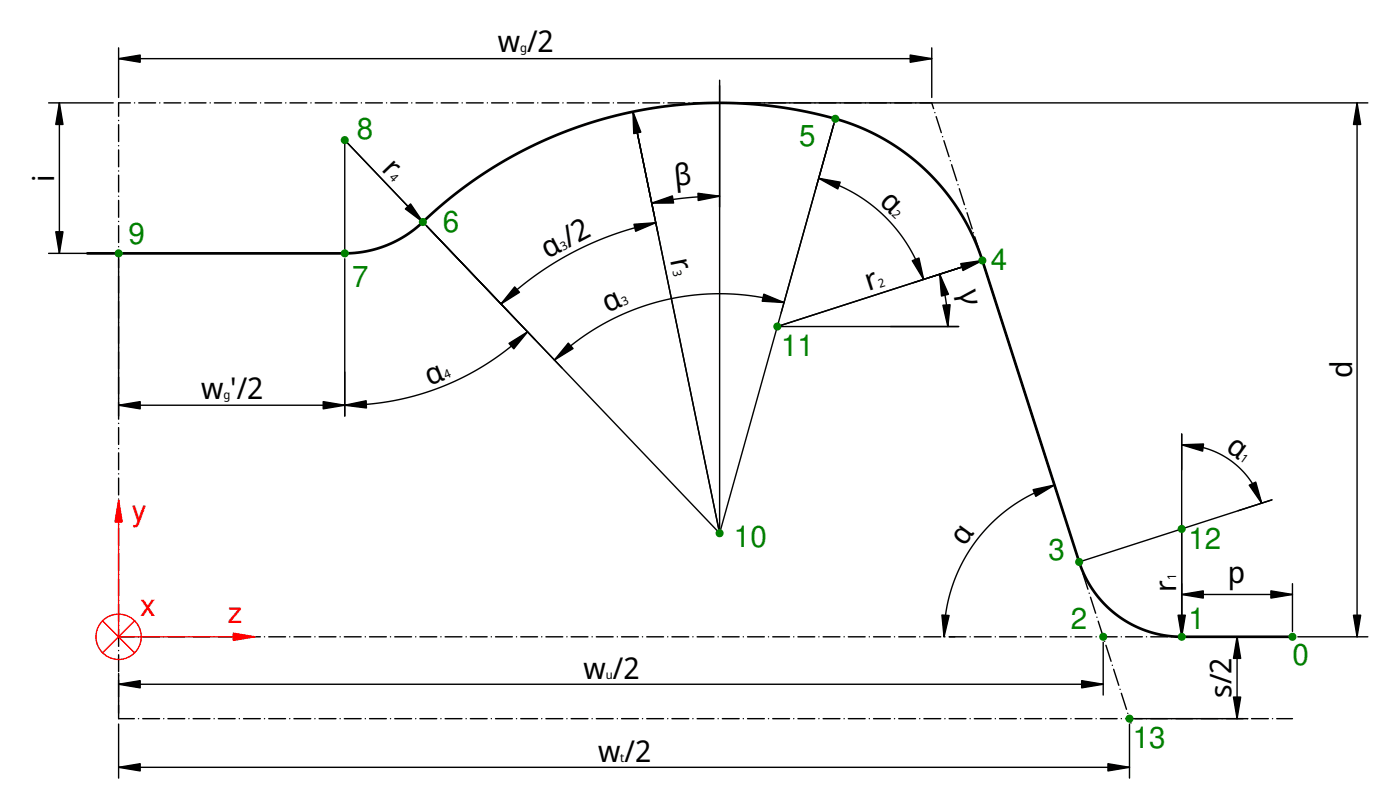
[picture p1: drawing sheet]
<svg xmlns="http://www.w3.org/2000/svg" width="130mm" height="75mm" viewBox="0 0 130 75" stroke-linecap="round" stroke-linejoin="round" font-family="sans-serif">
<g fill="none" stroke="#000" stroke-width=".13">
<path d="M4.5 9.6h6M5.5 9.6v13.9M11 4.4v4.7M11 11.2h.1M11 11.6v1.5M11 13.5h.1M11 13.9v1.6M11 15.9h.1M11 16.3v1.5M11 18.2h.1M11 18.6v1.6M11 5.4h75.6"/>
<path d="M12.1 9.6h-1.1v1.2M12.5 9.6h.1M12.9 9.6h1.6M14.9 9.6h.1M15.2 9.6h1.6M17.2 9.6h.1M17.6 9.6h1.6M19.5 9.6h.1M19.9 9.6h1.6M21.9 9.6h.1M22.3 9.6h1.5M24.2 9.6h.1"/>
<path d="M24.6 9.6h1.6M26.6 9.6h.1M27 9.6h1.5M28.9 9.6h.1M29.3 9.6h1.6M31.3 9.6h.1M31.6 9.6h1.6M33.6 9.6h.1M34 9.6h1.6M35.9 9.6h.1M36.3 9.6h1.6M38.3 9.6h.1"/>
<path d="M38.7 9.6h1.5M40.6 9.6h.1M41 9.6h1.6M43 9.6h.1M43.4 9.6h1.5M45.3 9.6h.1M45.7 9.6h1.6M47.7 9.6h.1M48.1 9.6h1.5M50 9.6h.1M50.4 9.6h1.6M52.3 9.6h.1"/>
<path d="M52.7 9.6h1.6M54.7 9.6h.1M55.1 9.6h1.5M57 9.6h.1M57.4 9.6h1.6M58.9 10.4l8 39.1M59.4 9.6h.1M59.8 9.6h1.5M61.7 9.6h.1M62.1 9.6h1.6M64.1 9.6h.1M64.5 9.6h1.5"/>
<path d="M66.4 9.6h.1M66.8 9.6h60.4M66.9 18.2l-3.2 .2-3.1 .5M66.9 7.5v42M77.5 11.5l-4.9 17.6M77.7 11l-10.8 38.5M86.6 9.6l.2 .5M86.6 4.4v4.7M86.9 10.5h.1M87 10.8l.5 1.5M87.6 12.7h.1M87.8 13.1l.4 1.5"/>
<path d="M88.4 14.9h.1M88.5 15.3l.5 1.5M89.1 17.2h.1M89.2 17.5l.5 1.5M89.8 19.4h.1M89.9 19.8l.5 1.4M126.2 9.6v49.5M4.5 23.5h6M11 20.6h.1M11 21v1.5M11 22.9h.1M11 23.3v15.6"/>
<path d="M11 39.3h.1M11 39.7v1.6M32.1 23.5v-10.5l34.8 36.5M32.1 24v14.6M49.1 30.8l-1.4 1.2-1.4 1.1-1.6 1-1.5 .9-1.7 .7-1.6 .7-1.7 .5-1.8 .3-2 .3-2 .1h-21.4M61 20.7l-2 .5-2 .6-1.9 .8-1.9 .9-1.7 1-1.8 1.1-1.6 1.3-1.5 1.3M72.9 28.1l-2.8-.6-2.9-.2-2.8 .1-2.9 .5-2.7 .9-2.6 1.2-2.4 1.6-2.2 1.8M90.5 21.6h.1M90.6 22l.5 1.5M91.2 23.8v.1M91.4 24.2l.4 1.5M91.9 26.1h.1"/>
<path d="M92.1 26.5l.4 1.4M92.7 28.3h.1M92.8 28.7l.5 1.5M93.4 30.5v.1M93.5 30.9l.5 1.5M94.1 32.8h.1M94.2 33.2l.5 1.4M94.8 35h.1M94.9 35.4l.5 1.5M95.5 37.2h.1M95.7 37.6l.4 1.5M96.3 39.5h.1"/>
<path d="M96.4 39.8l.5 1.5M11 41.7h.1M11 42.1v1.5M11 44h.1M11 44.4v1.6M11 46.4h.1M11 46.7v1.6M11 48.7h.1M11 49.1v1.6M11 51v.1M11 51.4v1.6M11 53.4h.1"/>
<path d="M11 53.8v1.5M11 55.7h.1M11 56.1v1.6M11 58.1h.1M11 58.5v1.5M11 59.1h1.5M12.9 59.1h.1M13.3 59.1h1.5M15.2 59.1h.1M15.6 59.1h1.6M17.6 59.1h.1M18 59.1h1.5"/>
<path d="M19.9 59.1h.1M20.3 59.1h1.6M22.2 59.1h.1M22.6 59.1h1.6M24.6 59.1h.1M25 59.1h1.5M26.9 59.1h.1M27.3 59.1h1.6M29.3 59.1h.1M29.7 59.1h1.5M31.6 59.1h.1M32 59.1h1.6"/>
<path d="M34 59.1h.1M34.4 59.1h1.5M36.3 59.1h.1M36.7 59.1h1.6M38.6 59.1h.1M39 59.1h1.6M41 59.1h.1M41.4 59.1h1.6M43.3 59.1h.1M43.7 59.1h1.6M45.7 59.1h.1M46.1 59.1h1.5"/>
<path d="M48 59.1h.1M48.4 59.1h1.6M50.4 59.1h.1M50.8 59.1h1.5M52.7 59.1h.1M53.1 59.1h1.6M55.1 59.1h.1M55.4 59.1h1.6M57.4 59.1h.1M57.8 59.1h1.6M59.7 59.1h.1M60.1 59.1h1.6"/>
<path d="M62.1 59.1h.1M62.5 59.1h1.5M64.4 59.1h.1M64.8 59.1h1.6M66.8 59.1h.1M67.2 59.1h1.5M69.1 59.1h.1M69.5 59.1h1.6M71.5 59.1h.1M71.9 59.1h1.5M73.8 59.1h.1M74.2 59.1h1.6"/>
<path d="M76.1 59.1h.1M76.5 59.1h1.6M78.5 59.1h.1M78.9 59.1h1.5M80.8 59.1h.1M81.2 59.1h1.6M83.2 59.1h.1M83.6 59.1h1.5M85.5 59.1h.1M85.9 59.1h1.6M87.9 59.1h.1M88.3 59.1h1.5"/>
<path d="M90.2 59.1h.1M90.6 59.1h1.6M92.5 59.1h.1M92.9 59.1h1.6M94.9 59.1h.1M95.3 59.1h1.5M97 41.7h.1M97.1 42.1l.5 1.5M97.2 59.1h.1M97.6 59.1h1.6M97.7 43.9h.1M97.8 44.3l.5 1.5"/>
<path d="M98.4 46.2h.1M98.5 46.5l.5 1.5M99.1 48.4h.1M99.2 48.8l.5 1.5M99.6 59.1h.1M99.8 50.6h.1M100 51l.4 1.5M100 59.1h1.5M100.6 52.9h.1M100.7 53.2l.5 1.5M101.3 55.1h.1M101.4 55.5l.5 1.5"/>
<path d="M101.9 59.1h.1M102 57.3h.1M102.1 57.7l.5 1.5M102.3 59.1h1.6M102.6 59.6v5M102.7 59.6h.1M102.8 59.9l.5 1.5M104.3 59.1h.1M104.7 59.1h1.5M106.6 59.1h.1M107 59.1h1.6M108.9 59.1h.1"/>
<path d="M109.3 59.1h6.7M115 59.1v7.7M116.4 59.1h1.5M118.3 59.1h.1M118.7 59.1h1.5M120.7 59.1h6.5M11 60.4h.1M11 60.8v1.6M11 62.6v4.2h1.5M11 67.3v5M11 71.3h94M11 63.6h91.6"/>
<path d="M12.9 66.8h.1M13.3 66.8h1.5M15.2 66.8h.1M15.6 66.8h1.6M17.6 66.8h.1M18 66.8h1.5M19.9 66.8h.1M20.3 66.8h1.6M22.2 66.8h.1M22.6 66.8h1.6M24.6 66.8h.1M25 66.8h1.5"/>
<path d="M26.9 66.8h.1M27.3 66.8h1.6M29.3 66.8h.1M29.7 66.8h1.5M31.6 66.8h.1M32 66.8h1.6M34 66.8h.1M34.4 66.8h1.5M36.3 66.8h.1M36.7 66.8h1.6M38.6 66.8h.1M39 66.8h1.6"/>
<path d="M41 66.8h.1M41.4 66.8h1.6M43.3 66.8h.1M43.7 66.8h1.6M45.7 66.8h.1M46.1 66.8h1.5M48 66.8h.1M48.4 66.8h1.6M50.4 66.8h.1M50.8 66.8h1.5M52.7 66.8h.1M53.1 66.8h1.6"/>
<path d="M55.1 66.8h.1M55.4 66.8h1.6M57.4 66.8h.1M57.8 66.8h1.6M59.7 66.8h.1M60.1 66.8h1.6M62.1 66.8h.1M62.5 66.8h1.5M64.4 66.8h.1M64.8 66.8h1.6M66.8 66.8h.1M67.2 66.8h1.5"/>
<path d="M69.1 66.8h.1M69.5 66.8h1.6M71.5 66.8h.1M71.9 66.8h1.5M73.8 66.8h.1M74.2 66.8h1.6M76.1 66.8h.1M76.5 66.8h1.6M78.5 66.8h.1M78.9 66.8h1.5M80.8 66.8h.1M81.2 66.8h1.6"/>
<path d="M83.2 66.8h.1M83.6 66.8h1.5M85.5 66.8h.1M85.9 66.8h1.6M87.9 66.8h.1M88.3 66.8h1.5M90.2 66.8h.1M90.6 66.8h1.6M92.5 66.8h.1M92.9 66.8h1.6M94.9 66.8h.1M95.3 66.8h1.5"/>
<path d="M97.2 66.8h.1M97.6 66.8h1.6M99.6 66.8h.1M100 66.8h1.5M101.9 66.8h.1M102.3 66.8h1.6M103.4 61.8h.1M103.5 62.2l.5 1.5M104.1 64h.1M104.3 66.8h.1M104.3 64.4l.4 1.5M104.7 66.8h11.3"/>
<path d="M104.9 66.3h.1M105 66.6l.2 .6M105 67.3v5M116.4 66.8h1.5M118.3 66.8h.1M118.7 66.8h1.5"/>
</g>
<path d="M77.7 11l-2.7-.6-2.7-.5-2.6-.2-2.8-.1-2.8 .1-2.7 .2-2.8 .5-2.6 .7-2.1 .6-2.2 .9-2 .9-2.1 1.1-2.3 1.3-2.2 1.5-2.1 1.7-2.2 2-1 .7-1.9 1-2 .6-1.8 .1h-24M91.3 24.2l9 28M109.9 59.1h10.3" fill="none" stroke="#000" stroke-width=".25"/>
<g fill="#000">
<path d="M5.5 9.6l.4 2h-.7zM11 5.4l2-.3v.7zM58.9 10.4l.7 1.9-.7 .1zM60.6 18.9l1.9-.7 .1 .7zM64.9 18l2 .2-2 .4zM84.6 5.1l2 .3-2 .4zM126.2 9.6l.3 2h-.6zM5.2 21.5h.7l-.4 2zM11 37.6l2-.3v.7zM32.1 37.6l1.9-.4 .1 .7zM30.1 37.3l2 .3-2 .4zM37.7 19.4l.5-.5 1.1 1.7z"/>
<path d="M47.9 26.7l.4 .4-1.7 1.1zM47.3 31.9l1.8-1.1-1.3 1.6zM52.8 31.9l.5 .5-1.7 1zM58.9 20.8l2.1-.1-1.9 .8zM71 27.3l1.9 .8-2-.1zM115 59.1l.4 2.1h-.7zM125.9 57.1h.6l-.3 2zM11 71.3l2-.4v.7zM11 63.6l2-.4v.7zM100.6 63.2l2 .4-2 .3zM103 70.9l2 .4-2 .3zM114.7 64.7h.7l-.4 2.1z"/>
</g>
<g fill="#000" stroke="#000" stroke-width=".13">
<path d="M5.5 9.6l.4 2h-.7zM11 5.4l2-.3v.7zM58.9 10.4l.7 1.9-.7 .1zM60.6 18.9l1.9-.7 .1 .7zM64.9 18l2 .2-2 .4zM84.6 5.1l2 .3-2 .4zM126.2 9.6l.3 2h-.6zM5.2 21.5h.7l-.4 2zM11 37.6l2-.3v.7zM32.1 37.6l1.9-.4 .1 .7zM30.1 37.3l2 .3-2 .4zM37.7 19.4l.5-.5 1.1 1.7z"/>
<path d="M47.9 26.7l.4 .4-1.7 1.1zM47.3 31.9l1.8-1.1-1.3 1.6zM52.8 31.9l.5 .5-1.7 1zM58.9 20.8l2.1-.1-1.9 .8zM71 27.3l1.9 .8-2-.1zM115 59.1l.4 2.1h-.7zM125.9 57.1h.6l-.3 2zM11 71.3l2-.4v.7zM11 63.6l2-.4v.7zM100.6 63.2l2 .4-2 .3zM103 70.9l2 .4-2 .3zM114.7 64.7h.7l-.4 2.1z"/>
</g>
<path d="M21.7 58.8l2 .3-2 .4z" fill="#f00"/>
<path d="M21.7 58.8l2 .3-2 .4z" fill="#f00" stroke="#f00" stroke-width=".13"/>
<path d="M11 59.1h12.7" fill="none" stroke="#f00" stroke-width=".13"/>
<path d="M11 46.5l.4 2h-.7z" fill="#f00"/>
<path d="M11 46.5l.4 2h-.7z" fill="#f00" stroke="#f00" stroke-width=".13"/>
<g fill="none" stroke="#f00" stroke-width=".13">
<path d="M9.5 57.7l3 2.9M11 46.5v12.6M12.5 57.7l-3 2.9"/>
<circle cx="11" cy="59.1" r="2.1"/>
</g>
<path d="M77.7 11l2.3 .8 2.2 1.1 2.1 1.4 1.8 1.6 1.8 1.8 1.4 2 1.1 2.2 .9 2.3M100.3 52.2l.6 1.5 .9 1.3 1 1.2 1.2 1 1.3 .9 1.5 .6 1.5 .3 1.6 .1" fill="none" stroke="#000" stroke-width=".25"/>
<path d="M76.1 16.6l1.7 .5 1.6 .8 1.4 1 1.4 1.1 1.2 1.3 1 1.4 .8 1.6 .7 1.7M77.5 11.5l-1.6 6M87.4 25.5l.5 2.4 .2 2.4M91.3 24.2l-19 6.1h16.8M91.5 24.7l6.9 21.3M88.3 59.1h.5M98 45.1l-2.1 .8-2 1.2-1.7 1.5-1.6 1.8-1.2 1.9-.9 2.2-.5 2.3-.2 2.3M109.9 41.3l1.2 .1 1.2 .3 1.1 .5 1.1 .6 .9 .8 .8 .9 .6 1.1 .5 1.1M109.9 40.3v18.8M109.9 55.2h10.3M115.1 47.4l3.2-1-18 5.8M120.2 54.2v4.4" fill="none" stroke="#000" stroke-width=".13"/>
<path d="M76.1 16.6l2 .3-.2 .6zM84.8 24.2l.6-.2 .5 2zM87.4 25.5l.8 1.8-.7 .2zM87.7 28.4l.6-.1-.2 2zM89.3 24.5l2-.3-1.8 .9zM87.6 57.1l.6 .1-.4 1.9zM96.1 45.5l1.9-.4-1.7 1zM109.5 57.1h.7l-.3 2zM109.9 41.3l2-.1-.1 .7zM109.9 55.2l2-.3v.6zM116.2 45.1l.6-.3 .5 1.9zM118.2 54.9l2 .3-2 .3z" fill="#000"/>
<path d="M76.1 16.6l2 .3-.2 .6zM84.8 24.2l.6-.2 .5 2zM87.4 25.5l.8 1.8-.7 .2zM87.7 28.4l.6-.1-.2 2zM89.3 24.5l2-.3-1.8 .9zM87.6 57.1l.6 .1-.4 1.9zM96.1 45.5l1.9-.4-1.7 1zM109.5 57.1h.7l-.3 2zM109.9 41.3l2-.1-.1 .7zM109.9 55.2l2-.3v.6zM116.2 45.1l.6-.3 .5 1.9zM118.2 54.9l2 .3-2 .3z" fill="#000" stroke="#000" stroke-width=".13"/>
<g fill="#008000" stroke="#008000" stroke-width=".25">
<circle cx="109.9" cy="59.1" r=".25"/>
<circle cx="102.6" cy="59.1" r=".25"/>
<circle cx="100.3" cy="52.2" r=".25"/>
<circle cx="91.3" cy="24.2" r=".25"/>
<circle cx="77.7" cy="11" r=".25"/>
<circle cx="72.3" cy="30.3" r=".25"/>
<circle cx="66.9" cy="49.5" r=".25"/>
<circle cx="39.3" cy="20.6" r=".25"/>
<circle cx="32.1" cy="23.5" r=".25"/>
<circle cx="32.1" cy="13" r=".25"/>
<circle cx="11" cy="23.5" r=".25"/>
<circle cx="120.2" cy="59.1" r=".25"/>
<circle cx="109.9" cy="49.1" r=".25"/>
<circle cx="105" cy="66.8" r=".25"/>
</g>
<text font-size="2.9" fill="#f00" x="13" y="57.3">x</text>
<g font-size="2.8">
<text x="46.3" y="4.8">w /2</text>
<text x="5" y="16.9" transform="rotate(-90 5 16.9)">i</text>
<text x="35.4" y="15.8" transform="rotate(46 35.4 15.8)">r</text>
<text x="62.8" y="17.2" transform="rotate(-6 62.8 17.2)">β</text>
<text x="81.7" y="18.9" transform="rotate(44 81.7 18.9)">α</text>
<text x="50.9" y="24.1" transform="rotate(-28 50.9 24.1)">α /2</text>
<text x="56.5" y="29.1" transform="rotate(-24 56.5 29.1)">α</text>
<text x="62.3" y="24.1" transform="rotate(78 62.3 24.1)">r</text>
<text x="80.8" y="27.1" transform="rotate(-18 80.8 27.1)">r</text>
<text x="89.2" y="27" transform="rotate(81 89.2 27)">γ</text>
<text x="39.9" y="35.8" transform="rotate(-22 39.9 35.8)">α</text>
<text x="125.7" y="35.1" transform="rotate(-90 125.7 35.1)">d</text>
<text x="18.7" y="37">w '/2</text>
<text x="113.9" y="41.8" transform="rotate(36 113.9 41.8)">α</text>
<text x="89.7" y="50.8" transform="rotate(-54 89.7 50.8)">α</text>
<text x="109.4" y="55" transform="rotate(-90 109.4 55)">r</text>
<text x="114.2" y="54.1">p</text>
<text x="54.2" y="63.1">w /2</text>
<text x="114.5" y="64.8" transform="rotate(-90 114.5 64.8)">s/2</text>
<text x="55.6" y="70.8">w/2</text>
</g>
<g font-size="2.7" fill="#008000">
<text x="33.2" y="13">8</text>
<text x="74.3" y="13.6">5</text>
<text x="11.9" y="22.6">9</text>
<text x="41.2" y="21.6">6</text>
<text x="32.7" y="26.7">7</text>
<text x="92.1" y="25.1">4</text>
<text x="72.6" y="33.1">11</text>
<text x="68.2" y="50.8">10</text>
<text x="97.5" y="52">3</text>
<text x="110.5" y="51">12</text>
<text x="99.6" y="58.4">2</text>
<text x="110.5" y="58.4">1</text>
<text x="120.2" y="61.7">0</text>
<text x="105.3" y="69.5">13</text>
</g>
<g font-size="2.7" fill="#f00">
<text x="12.2" y="48.4">y</text>
<text x="21.2" y="57.9">z</text>
</g>
<g font-size="1.1">
<text x="48.4" y="4.8">g</text>
<text x="36.1" y="16.6" transform="rotate(46 36.1 16.6)">4</text>
<text x="52.4" y="23.3" transform="rotate(-28 52.4 23.3)">3</text>
<text x="82.9" y="20" transform="rotate(44 82.9 20)">2</text>
<text x="58" y="28.4" transform="rotate(-24 58 28.4)">3</text>
<text x="62.5" y="25.2" transform="rotate(78 62.5 25.2)">3</text>
<text x="81.8" y="26.7" transform="rotate(-18 81.8 26.7)">2</text>
<text x="41.5" y="35.2" transform="rotate(-22 41.5 35.2)">4</text>
<text x="20.8" y="37">g</text>
<text x="115.2" y="42.7" transform="rotate(36 115.2 42.7)">1</text>
<text x="109.4" y="53.9" transform="rotate(-90 109.4 53.9)">1</text>
<text x="56.3" y="63.1">u</text>
<text x="57.7" y="70.8">t</text>
</g>
</svg>
